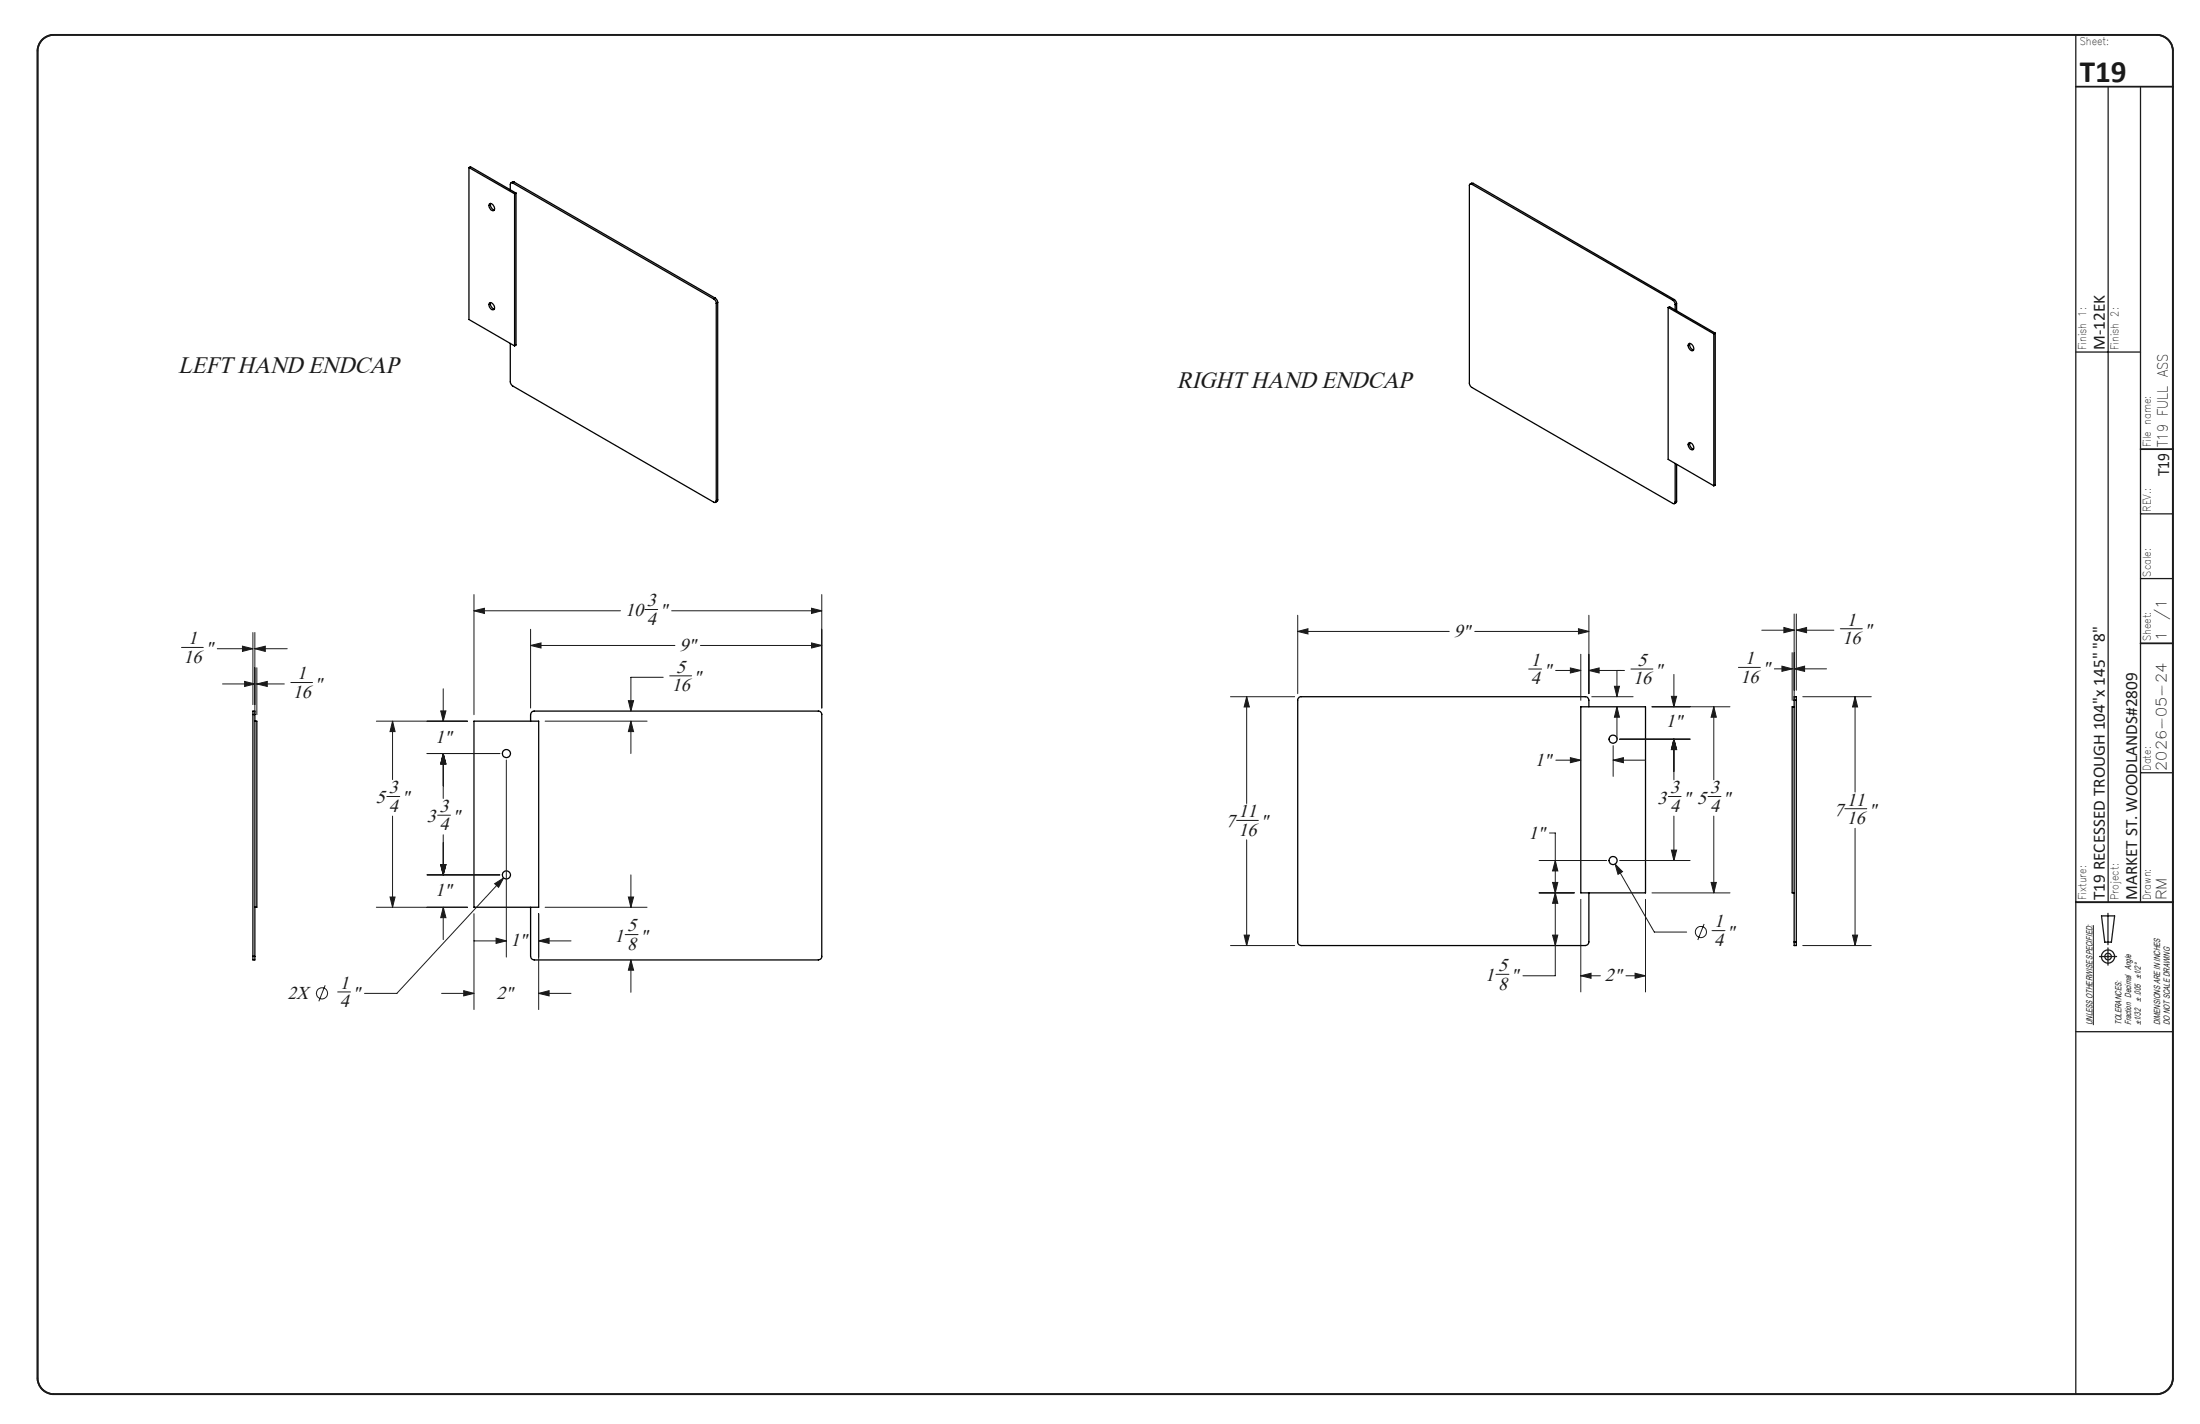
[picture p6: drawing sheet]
<svg xmlns="http://www.w3.org/2000/svg" width="432mm" height="279mm" viewBox="0 0 432 279" stroke-linecap="round" stroke-linejoin="round" font-family="sans-serif">
<g fill="none" stroke="#191924" stroke-width=".2">
<path d="M93 119.8l2.1-.5v1.1zM93 116.7v23.5M93 119.8h28.8M126.6 119.6h2.5M131.8 119.8h29.5M159.3 119.3l2 .5-2 .6zM161.3 116.7v22.2M35.6 127h4.3M42.7 127.3h6.9M43.7 134.2h6.3M47.6 126.8l2 .5-2 .5zM48 133.7l2 .5-2 .5z"/>
<path d="M49.6 124.1v14.2M50 127.3l2.1-.5v1zM50 124.1v16.1M50 127.3h6.4M50.4 134.2l2.1-.5v1zM50.4 131v9.2M50.4 134.2h5.4M57.1 133.9h4.2M86.5 139.5h1l-.5 2zM87 135.1v6.4M104.1 126.6l2.1-.4v.9zM104.1 123.5v15.4"/>
<path d="M104.1 126.6h28.4M123.3 137.5h1.1l-.6 2zM130.2 132.9h-6.4v6.6M131.4 132.6h4.3M137.5 126.6h23.8M159.3 126.2l2 .4-2 .5zM241.5 136.7h12.6M244.7 136.7l.5 2h-1zM244.7 136.7v21M254.7 123.9l2-.5v1zM254.7 120.7v15.4M254.7 123.9h29.7"/>
<path d="M289.5 123.9h22.4M300 131.3h2.6M305.3 131.6h5M308.2 131.1l2.1 .5-2.1 .4zM309.8 123.4l2.1 .5-2.1 .5zM310.3 128.4v9M311.9 131.6l2-.5v.9zM311.9 120.7v15.4M311.9 131.6h6.9M312.4 136.7h8.1M316.9 134.7h1l-.5 2zM317.4 138.7l.5 2h-1z"/>
<path d="M317.4 131.6v5.1M317.4 138.7v6.3M320.1 131.3h4.3M324.2 138.7h15.3M328 136.6h1.1l-.6 2.1zM328.5 132.3v6.4M336.4 138.7l.5 2h-1.1zM336.4 138.7v14.3M341.2 131h4.3M345.8 123.6h6.3M348.3 131.2h3.5M349.7 130.7l2.1 .5-2.1 .5z"/>
<path d="M350.1 123.1l2 .5-2 .5zM351.8 128.1v9.3M352.1 131.2l2.1-.5v1zM352.1 131.2h6.4M352.1 120.5v16.9M352.6 123.6l2-.5v1zM352.6 120.5v14.9M352.6 123.6h7.3M353.8 136.7h13.5M361.2 123.4h4.3M364.1 136.7l.5 2h-1zM364.1 136.7v18.7"/>
<path d="M73.9 141.5h17.9M75.9 156.3h2.6M77 141.5l.5 2h-.9zM77 141.5v11.5M83.8 147.8h14.3M85.9 159.9h2.5M87 147.8l.5 2.1h-1zM87 147.8v8.9M99.4 149.1v38.7M107 141.5h20M123.8 141.5l.6 2h-1.1zM123.8 141.5v6.3"/>
<path d="M305.4 149.2h4.9M308.2 148.7l2.1 .5-2.1 .4zM316.6 149.2l2-.5v.9zM316.6 146.3v6M316.6 149.2h6.4M317.9 145h13.8M327.4 156.3h2.6M328.5 145l.6 2.1h-1.1zM328.5 145v8M335.2 156.3h2.6M362.1 158.7h4.3M73.9 178h17.9"/>
<path d="M76.6 176h.9l-.5 2zM77 160.1v17.9M83.8 171.7h14.3M86.5 169.7h1l-.5 2zM87 178l.5 2.1h-1zM87 163.8v7.9M87 178v6.4M93 179.3v18.8M97.1 173.4l1.7-1.1-.9 1.8zM98.8 172.3l-20.9 22.6h-6.4M105.7 179.3v18.8M107 178h20"/>
<path d="M123.3 176h1.1l-.6 2zM123.8 171.7v6.3M242.7 161h4.3M244.7 164.8v20.7M302.1 168.8h13.2M302.1 175.2h6.9M304.1 163.4h1.2v28.1h-6.4M304.7 173.1h1.1l-.5 2.1zM305.3 168.8l.5 2.1h-1.1zM305.3 175.2l.5 2h-1.1zM310.3 176.5v18.1M317 169.5l1.5 1.5-.9 .6z"/>
<path d="M317 169.5l7.7 13.4h6.3M317.9 168.8h13.8M323 176.5v18.1M324.2 175.2h15.3M328 166.8h1.1l-.6 2zM328.5 160.1v8.7M335.8 173.1h1.1l-.5 2.1zM336.4 160.1v15.1M364.1 162.5v23M63.8 193.3l-1.2 3.2M66.3 194.6h2.5M86.7 194.9h6.3"/>
<path d="M91 194.4l2 .5-2 .5zM93 184.6h6.4M97.4 184.1l2 .5-2 .5zM105.7 194.9l2.1-.5v1zM105.7 184.6l2.1-.5v1zM105.7 194.9h6.4M105.7 184.6h6.4M122.7 183.4h2.5M123.8 188.3l.6 2.1h-1.1zM123.8 188.3v6.4M241.5 185.5h12.6M244.2 183.5h1l-.5 2z"/>
<path d="M293.6 191.2h2.6M304.7 183.5h1.1l-.5 2zM310.3 191.5l2-.5v.9zM310.3 191.5h3.8M319.1 191.5h3.9M320.9 191l2.1 .5-2.1 .4zM334.5 181.3l-1.3 3.1M336 182.6h2.6M353.8 185.5h13.5M363.6 183.5h1l-.5 2zM410.9 181.5v19.6"/>
<circle cx="63.2" cy="194.9" r="1.1"/>
<circle cx="333.8" cy="182.9" r="1.09"/>
</g>
<g fill="none" stroke="#191924" stroke-width=".25">
<path d="M407.4 6.8v266.7M413.8 17v160M420.1 17v160M407.4 69.1h12.7M420.1 113.5h6.4M420.1 100.8h6.4M420.1 151.6h6.4M407.4 177h19.1M412.5 179.7h2.5l-.6 5.2h-1.3zM413.7 179.2v6.1M412.1 187.7h3.3M413.7 186v3.4"/>
<path d="M407.4 202.4h19.1"/>
<circle cx="413.7" cy="187.7" r=".66"/>
<circle cx="413.8" cy="187.7" r="1.29"/>
</g>
<path d="M8.2 7.9a3.3 3.3 0 0 1 2.3-1.1h412.8a3.2 3.2 0 0 1 3.2 3.2v260.4a3.2 3.2 0 0 1-3.2 3.1h-412.8a3.2 3.2 0 0 1-3.1-3.1v-260.4a3.2 3.2 0 0 1 .8-2.1zM407.4 17h19.1M420.1 88.1h6.4M420.1 126.2h6.4M407.4 177h19.1" fill="none" stroke="#191924" stroke-width=".35"/>
<g fill="none" stroke="#000" stroke-width=".25">
<path d="M92 32.9l9 5.1M92 32.9v29.8l9 5.2M92 32.9l.3-.2 9 5.2M96.3 39.9a1.09 1.09 0 0 0 .7 1.3M100.6 35.9a.3 .3 0 0 0-.3 0 .3 .3 0 0 0-.1 .3v1.1M100.6 35.9l39.5 22.8M100.9 35.7h-.2l-.4 .2M100.9 35.7l-.3 .2M100.9 35.7l39.5 22.8M101 38v29.9M101.3 37.9v29.8l-.3 .2M101.3 37.9l-.3 .1"/>
<path d="M288.9 36.2a.3 .3 0 0 0-.4-.1 .3 .3 0 0 0-.1 .3v38.9l.2 .5 39.7 23a.28 .28 0 0 0 .4 0 .28 .28 0 0 0 .1-.3M288.9 36.2l39.4 22.7M289.2 36l-.3-.1-.4 .2M289.2 36l-.3 .2M289.2 36l39.4 22.8M96.1 59.4a.91 .91 0 0 1 .9 1.3 .89 .89 0 0 1-.9-1.3zM96.1 40a.84 .84 0 0 1 .8 .4 .84 .84 0 0 1-.1 .9 1.01 1.01 0 0 1-.7-1.3zM96.3 59.4a1.08 1.08 0 0 0 .7 1.2M140.1 58.7l.3 .3 .2 .5M140.4 58.5l.3 .2 .2 .6M140.4 58.5l-.3 .2M140.6 59.5v38.7"/>
<path d="M140.9 59.3l-.3 .2M140.9 59.3v38.8M328.3 58.9l.3 .4 .2 .5M328.6 58.8l.4 .4 .1 .4M328.6 58.8l-.3 .1M328.8 59.8v1M329.1 59.6l-.3 .2M329.1 59.6v1.4M100.2 67.4v7.5l.4 .8 39.5 22.8a.3 .3 0 0 0 .3 .1 .3 .3 0 0 0 .2-.4M327.4 60.3l9 5.2M327.4 60.3l.3-.1 9 5.2M327.4 60.3v29.8l9 5.2"/>
<path d="M331.4 67.5a.85 .85 0 0 1 .9 .4 .85 .85 0 0 1-.1 .9 1.02 1.02 0 0 1-.8-1.3zM331.6 67.4a1.15 1.15 0 0 0 .8 1.3M336.4 65.5v29.8M336.7 65.4l-.3 .1M336.7 65.4v29.8l-.3 .1M140.9 98.1l-.1 .3-.4 .2M140.9 98.1l-.3 .1M328.8 90.9v7.6M329.1 98.3l-.1 .3-.4 .2M329.1 98.3l-.3 .2M329.1 91.1v7.2M331.4 86.9a.82 .82 0 0 1 .9 .4 .82 .82 0 0 1-.1 1 1.01 1.01 0 0 1-.8-1.4z"/>
<path d="M331.6 86.8a1.11 1.11 0 0 0 .8 1.3M310.3 138.7h12.7v36.5h-12.7zM311.9 138.7v-1.3a.73 .73 0 0 0-.8-.7h-55.7a.73 .73 0 0 0-.7 .7v47.4a.73 .73 0 0 0 .7 .7h55.7a.72 .72 0 0 0 .8-.7v-9.6M352.1 137.4v-.7h.5v.7M352.1 138.7h-.3v36.5h.3M352.1 137.4h.5M352.1 137.4v47.4M352.6 137.4v47.4M49.6 140.2v-.7h.4v.7M49.6 140.2h.4M49.6 140.2v47.4M50 141.5h.4v36.5h-.4"/>
<path d="M50 140.2v47.4M93 141.5h12.7v36.5h-12.7zM104.1 141.5v-1.3a.73 .73 0 0 1 .7-.7h55.8a.66 .66 0 0 1 .7 .7v47.4a.66 .66 0 0 1-.7 .7h-55.8a.72 .72 0 0 1-.7-.7v-9.6M49.6 187.6v.7h.4v-.7M49.6 187.6h.4M352.1 184.8v.7h.5v-.7M352.1 184.8h.5"/>
<circle cx="99.4" cy="147.9" r=".79"/>
<circle cx="316.6" cy="145" r=".79"/>
<circle cx="99.4" cy="171.7" r=".79"/>
<circle cx="316.6" cy="168.8" r=".79"/>
</g>
<path d="M309.8 123.4l2.1 .5-2.1 .5zM254.7 123.9l2-.5v1zM320.9 191l2.1 .5-2.1 .4zM310.3 191.5l2-.5v.9zM328 166.8h1.1l-.6 2zM328.5 145l.6 2.1h-1.1zM328.5 145l.6 2.1h-1.1zM328 136.6h1.1l-.6 2.1zM317.4 138.7l.5 2h-1zM316.9 134.7h1l-.5 2zM317 169.5l.6 2.1 .9-.6zM308.2 131.1l2.1 .5-2.1 .4zM311.9 131.6l2-.5v.9zM244.7 136.7l.5 2h-1zM244.2 183.5h1l-.5 2zM336.4 138.7l.5 2h-1.1zM335.8 173.1h1.1l-.5 2.1zM316.6 149.2l2-.5v.9zM308.2 148.7l2.1 .5-2.1 .4zM305.3 168.8l.5 2.1h-1.1zM304.7 173.1h1.1l-.5 2.1zM305.3 175.2l.5 2h-1.1zM304.7 183.5h1.1l-.5 2zM363.6 183.5h1l-.5 2zM364.1 136.7l.5 2h-1zM350.1 123.1l2 .5-2 .5zM352.6 123.6l2-.5v1zM349.7 130.7l2.1 .5-2.1 .5zM352.1 131.2l2.1-.5v1zM104.1 126.6l2.1-.4v.9zM159.3 126.2l2 .4-2 .5zM93 119.8l2.1-.5v1.1zM159.3 119.3l2 .5-2 .6zM87 147.8l.5 2.1h-1zM86.5 169.7h1l-.5 2zM87 147.8l.5 2.1h-1zM86.5 139.5h1l-.5 2zM105.7 194.9l2.1-.5v1zM91 194.4l2 .5-2 .5zM97.4 184.1l2 .5-2 .5zM105.7 184.6l2.1-.5v1zM86.5 169.7h1l-.5 2zM87 178l.5 2.1h-1zM123.3 176h1.1l-.6 2zM123.8 188.3l.6 2.1h-1.1zM77 141.5l.5 2h-.9zM76.6 176h.9l-.5 2zM123.8 141.5l.6 2h-1.1zM123.3 137.5h1.1l-.6 2zM97.1 173.4l.8 .7 .9-1.8zM47.6 126.8l2 .5-2 .5zM50 127.3l2.1-.5v1zM50.4 134.2l2.1-.5v1zM48 133.7l2 .5-2 .5z" fill="#191924"/>
<text font-size="6.1" fill="#191924" x="408.2" y="16.1">T19</text>
<g font-size="4.7" fill="#191924">
<text x="35" y="73.2">LEFT HAND ENDCAP</text>
<text x="231" y="76.1">RIGHT HAND ENDCAP</text>
</g>
<g font-size="3.7" fill="#191924">
<text x="127" y="119">3</text>
<text x="122.7" y="120.9">10</text>
<text x="127" y="122.6">4</text>
<text x="129.5" y="120.9">&quot;</text>
<text x="285.4" y="125">9&quot;</text>
<text x="362.5" y="122.7">1</text>
<text x="365.9" y="124.7">&quot;</text>
<text x="36" y="130">16</text>
<text x="36.9" y="126.4">1</text>
<text x="40.3" y="128.4">&quot;</text>
<text x="132.7" y="132">5</text>
<text x="133.4" y="127.7">9&quot;</text>
<text x="300.5" y="130.7">1</text>
<text x="321.4" y="130.7">5</text>
<text x="342.5" y="130.3">1</text>
<text x="361.6" y="126.3">16</text>
<text x="57.5" y="136.9">16</text>
<text x="58.3" y="133.3">1</text>
<text x="61.8" y="135.3">&quot;</text>
<text x="131.8" y="135.6">16</text>
<text x="136.1" y="134">&quot;</text>
<text x="300.5" y="134.3">4</text>
<text x="303" y="132.7">&quot;</text>
<text x="320.5" y="134.3">16</text>
<text x="324.8" y="132.7">&quot;</text>
<text x="341.6" y="133.9">16</text>
<text x="345.9" y="132.3">&quot;</text>
<text x="327" y="142.7">1&quot;</text>
<text x="85.4" y="145.8">1&quot;</text>
<text x="76.3" y="155.7">3</text>
<text x="301.3" y="150.3">1&quot;</text>
<text x="327.8" y="155.7">3</text>
<text x="335.6" y="155.7">3</text>
<text x="73.8" y="157.6">5</text>
<text x="76.3" y="159.3">4</text>
<text x="78.8" y="157.6">&quot;</text>
<text x="83.8" y="161.3">3</text>
<text x="86.3" y="159.3">3</text>
<text x="88.8" y="161.3">&quot;</text>
<text x="243.1" y="160.3">11</text>
<text x="325.3" y="157.7">3</text>
<text x="327.8" y="159.3">4</text>
<text x="330.4" y="157.7">&quot; 5</text>
<text x="335.6" y="159.3">4</text>
<text x="338.2" y="157.7">&quot;</text>
<text x="360" y="160.1">7</text>
<text x="362.5" y="158.1">11</text>
<text x="362.5" y="161.7">16</text>
<text x="366.8" y="160.1">&quot;</text>
<text x="86.3" y="162.9">4</text>
<text x="240.6" y="162.3">7</text>
<text x="243.1" y="163.9">16</text>
<text x="247.4" y="162.3">&quot;</text>
<text x="300" y="164.6">1&quot;</text>
<text x="85.4" y="175.9">1&quot;</text>
<text x="100.2" y="185.7">1&quot;</text>
<text x="120.6" y="184.8">1</text>
<text x="123.1" y="182.8">5</text>
<text x="125.6" y="184.8">&quot;</text>
<text x="336.4" y="185.6">4</text>
<text x="336.4" y="182">1</text>
<text x="339" y="184">&quot;</text>
<text x="123.1" y="186.4">8</text>
<text x="294" y="190.6">5</text>
<text x="56.5" y="196">2X</text>
<text x="66.7" y="197.6">4</text>
<text x="66.7" y="194">1</text>
<text x="69.2" y="196">&quot;</text>
<text x="97.5" y="196">2&quot;</text>
<text x="291.5" y="192.6">1</text>
<text x="294" y="194.2">8</text>
<text x="296.6" y="192.6">&quot;</text>
<text x="315" y="192.6">2&quot;</text>
</g>
<g font-size="3.4" fill="#191924">
<text x="413.1" y="68.7" transform="rotate(-90 413.1 68.7)">M-12EK</text>
<text x="425.7" y="93.4" transform="rotate(-90 425.7 93.4)">T19</text>
<text x="413.1" y="176.6" transform="rotate(-90 413.1 176.6)">T19 RECESSED TROUGH 104&quot;x 145&quot; &quot;8&quot;</text>
<text x="419.4" y="176.6" transform="rotate(-90 419.4 176.6)">MARKET ST. WOODLANDS#2809</text>
</g>
<g font-size="2.8" fill="#191924">
<text x="425.5" y="87.7" transform="rotate(-90 425.5 87.7)">T19 FULL ASS</text>
<text x="425.2" y="125.8" transform="rotate(-90 425.2 125.8)">1</text>
<text x="425.2" y="121.7" transform="rotate(-90 425.2 121.7)">/1</text>
<text x="425.2" y="151.2" transform="rotate(-90 425.2 151.2)">2026-05-24</text>
<text x="425.2" y="176.6" transform="rotate(-90 425.2 176.6)">RM</text>
</g>
<g font-size="2.1" fill="#191924">
<text x="408.2" y="8.9">Sheet:</text>
<text x="409.5" y="68.7" transform="rotate(-90 409.5 68.7)">Finish 1:</text>
<text x="415.8" y="68.7" transform="rotate(-90 415.8 68.7)">Finish 2:</text>
<text x="422.2" y="87.7" transform="rotate(-90 422.2 87.7)">File name:</text>
<text x="422.2" y="100.4" transform="rotate(-90 422.2 100.4)">REV.:</text>
<text x="422.2" y="113.1" transform="rotate(-90 422.2 113.1)">Scale:</text>
<text x="422.2" y="125.8" transform="rotate(-90 422.2 125.8)">Sheet:</text>
<text x="422.2" y="151.2" transform="rotate(-90 422.2 151.2)">Date:</text>
<text x="409.5" y="176.6" transform="rotate(-90 409.5 176.6)">Fixture:</text>
<text x="415.8" y="176.6" transform="rotate(-90 415.8 176.6)">Project:</text>
<text x="422.2" y="176.6" transform="rotate(-90 422.2 176.6)">Drawn:</text>
</g>
<g font-size="1.7" fill="#191924">
<text x="420.2" y="196.6" transform="rotate(-90 420.2 196.6)">± .005 ±1/2°</text>
<text x="410.7" y="201.1" transform="rotate(-90 410.7 201.1)">UNLESS OTHERWISE SPECIFIED:</text>
<text x="416.4" y="201.1" transform="rotate(-90 416.4 201.1)">TOLERANCES:</text>
<text x="418.3" y="201.1" transform="rotate(-90 418.3 201.1)">Fraction Decimal Angle</text>
<text x="420.2" y="201.1" transform="rotate(-90 420.2 201.1)">±1/32</text>
<text x="424" y="201.1" transform="rotate(-90 424 201.1)">DIMENSIONS ARE IN INCHES</text>
<text x="425.9" y="201.1" transform="rotate(-90 425.9 201.1)">DO NOT SCALE DRAWING</text>
</g>
</svg>
